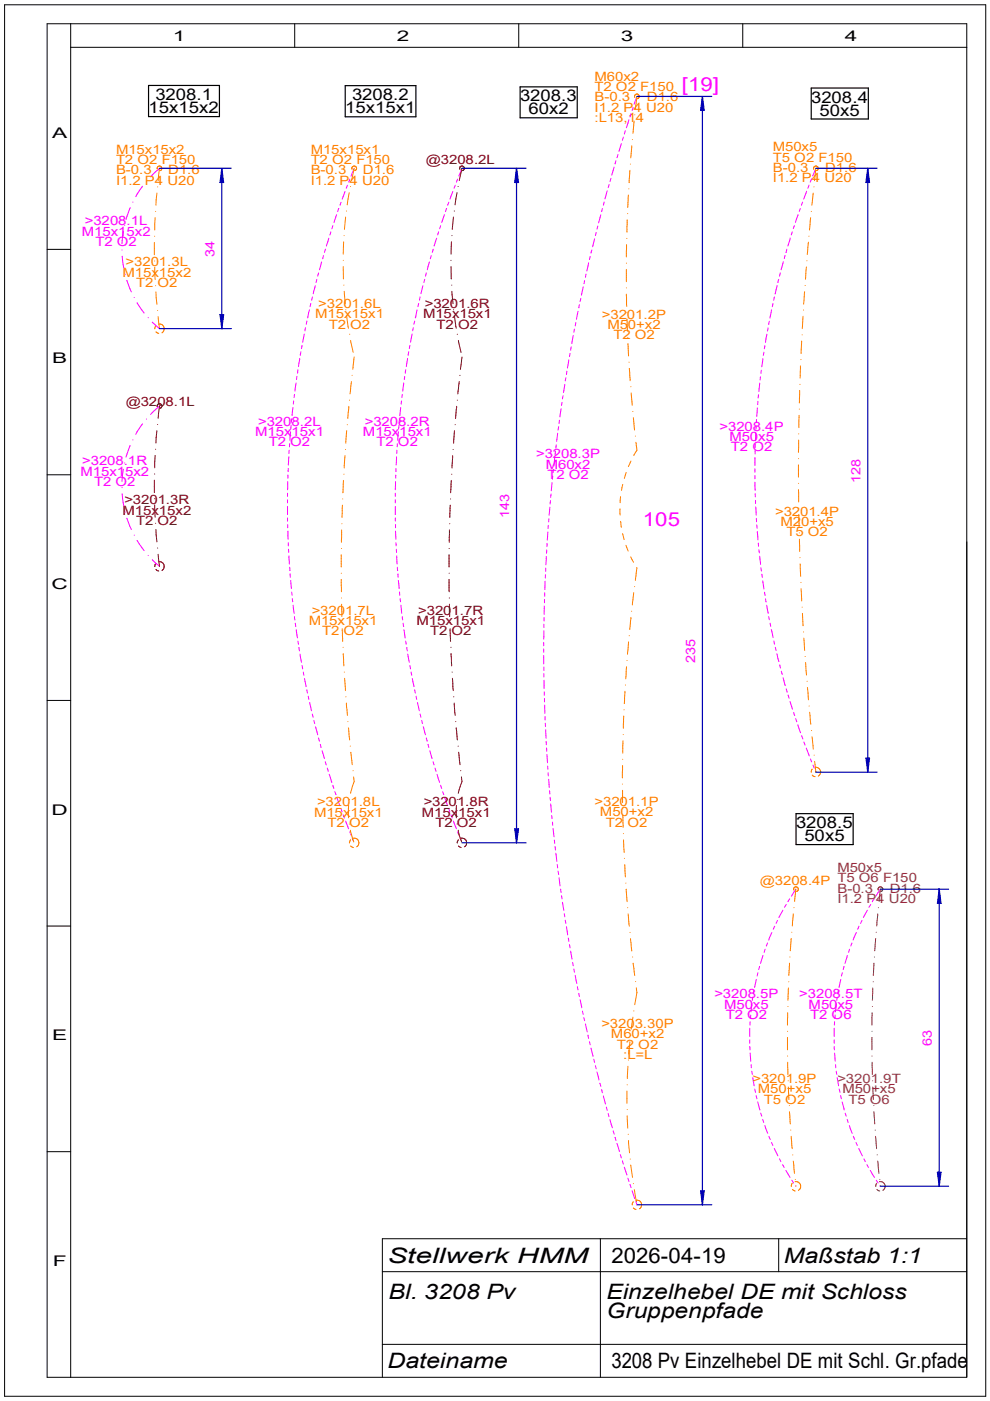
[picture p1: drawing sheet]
<svg xmlns="http://www.w3.org/2000/svg" width="210mm" height="297mm" viewBox="0 0 210 297" stroke-linecap="round" stroke-linejoin="round" font-family="sans-serif">
<g fill="none" stroke="#000" stroke-width=".21">
<path d="M1 1h208v295h-208zM10 5h195v287h-195zM15 5v287M15 10h190M62.5 5v5M110 5v5M157.5 5v5M10 52.9h5M10 100.7h5M10 148.5h5M10 196.3h5M10 244.2h5"/>
<path d="M81.1 269.6h123.9M127.3 262.6v29.4M165.1 262.6v7M205 262.6h-123.9v29.4M81.1 285h123.9"/>
</g>
<path d="M31.5 18.1h15v6.6h-15zM73.2 18.2h15v6.6h-15zM110.3 18.4h12.1v6.6h-12.1zM172 18.7h12.1v6.5h-12.1zM168.8 172.5h12.1v6.6h-12.1z" fill="none" stroke="#000" stroke-width=".25"/>
<g fill="none" stroke="#ff8000" stroke-width=".21">
<path d="M134.8 20h.1M135.2 20h.1M33.4 35.6h-.1M33.4 35.9v-.4a.5 .5 0 0 1 .8-.1 .5 .5 0 0 1-.3 .8M33.4 39.6h.1M33.8 35.7l-.3 2.6M74.3 39.5h.1M74.7 35.9a.5 .5 0 0 1 .2-.7 .5 .5 0 0 1 .7 .2 .5 .5 0 0 1-.2 .7l-.2 .1M75.1 35.7l-.6 2.6M75.3 36.2h.1M133.6 36.1l-.2 2.6M133.6 34.8h.1"/>
<path d="M133.9 30.9l-.2 2.6M134.1 29.6h.1M134.5 25.7l-.3 2.6M134.6 24.3h.1M134.6 20.6a.48 .48 0 0 1 .4-.6 .48 .48 0 0 1 .6 .4 .48 .48 0 0 1-.5 .6M135 20.4l-.3 2.7M172.5 35.9v-.2a.54 .54 0 0 1 .9-.4v.6l-.3 .3M172.5 35.6h.1M172.5 35.9h.1M172.6 39.6h.1M172.8 35.2h.1M173 35.7l-.3 2.6"/>
<path d="M32.7 51.4v2.6M32.8 50.1h.1M32.8 55.3h.1M32.8 56.6l.1 2.7M32.9 46.1l-.1 2.7M33 44.8h.1M33.3 40.9l-.2 2.6M72.8 56.5v2.6M72.8 55.2h.1M72.9 51.3l-.1 2.6M72.9 50h.1M73.3 46l-.3 2.6"/>
<path d="M73.4 44.7h.1M74 40.9l-.4 2.5M132.8 57.1v2.6M132.8 55.8h.1M132.8 51.9v2.6M132.9 50.5h.1M133 46.6l-.1 2.6M133.1 45.3h.1M133.2 41.4l-.1 2.6M133.3 40h.1M171 56.6l-.2 2.6M171.1 55.3h.1"/>
<path d="M171.4 51.3l-.2 2.7M171.5 50.1h.1M171.9 46.1l-.3 2.7M172 44.8h.1M172.4 40.9l-.3 2.6M32.8 69.7h.1M33 60.6h.1M33.1 69l-.3 .7M33.1 70.4l.6 .3M33.1 61.9l.2 2.6M33.4 65.8h.1M33.5 67.1l.3 2.6"/>
<path d="M33.7 68.7a1.01 1.01 0 0 1 1 .7 1.01 1.01 0 0 1-.4 1.2M72.9 60.5h.1M73 61.8l.2 2.6M73.3 65.7h.1M73.5 67l.4 2.6M74.1 70.9h.1M74.3 72.2l.6 2.5M74.6 79.6h.1M75.1 75.7l-.3 2.6M132.8 62.4l.1 2.6M132.8 61h.1M132.9 66.3h.1"/>
<path d="M132.9 67.6l.1 2.6M133.1 71.5h.1M133.1 72.9l.2 2.6M133.3 76.8h.1M133.4 78.1l.2 2.6M133.4 78.1h.1M169.7 77.6l-.1 2.6M169.8 76.2h.1M170 72.3l-.2 2.6M170.1 71h.1M170.3 67.1l-.2 2.6M170.3 65.7h.1"/>
<path d="M170.4 64.4v.1M170.6 61.8l-.2 2.6M170.7 60.5h.1M73.2 96.6l-.2 2.6M73.2 95.3h.1M73.5 91.4l-.2 2.6M73.6 90h.1M74 86.1l-.3 2.6M74.1 84.8h.1M74.5 80.9l-.3 2.6M133.7 82h.1M133.8 97.7l-.6 1.2"/>
<path d="M133.8 83.3l.2 2.6M134.2 87.2h.1M134.3 88.6l.2 2.6M134.7 92.5h.1M134.8 93.8l.1 .7a1.66 1.66 0 0 1-.5 2.1M169.3 98.6v2.6M169.3 97.2h.1M169.3 93.3v2.6M169.3 92h.1M169.4 88.1v2.6M169.5 86.7h.1M169.5 82.8v2.6"/>
<path d="M169.6 81.5h.1M72.3 117.6v2.6M72.4 116.3h.1M72.4 112.4v2.6M72.5 111h.1M72.6 107.1h.1M72.6 107.1l-.1 2.6M72.6 105.8h.1M72.8 101.9l-.1 2.6M72.9 100.5h.1M131.4 107.9l.1 1.3M131.6 105.3l-.1 1.3"/>
<path d="M131.6 110.5l.1 1.3M132 113.1l.3 1.3M132 102.7l-.2 1.3M132.7 115.6l.5 1.2M132.8 100.2l-.4 1.2M133.7 118.1l.6 1.1M169.3 103.8v2.6M169.3 102.5h.1M169.3 107.7h.1M169.4 109.1v2.6M169.5 113h.1M169.5 114.3v2.6"/>
<path d="M169.6 118.2h.1M169.6 119.5l.2 2.7M72.3 122.9l.1 2.6M72.3 121.5h.1M72.4 126.8h.1M72.4 128.1l.1 2.6M72.5 132h.1M72.6 133.3l.1 2.6M72.7 137.2h.1M72.8 138.6l.1 2.6M133.3 136.1h.1M133.3 136.1l-.2 2.6"/>
<path d="M133.4 134.8h.1M133.8 130.9l-.3 2.6M133.9 129.6h.1M134.4 125.6l-.3 2.7M134.5 124.4h.1M135 120.4l-.3 2.7M169.8 123.5h.1M169.8 124.8l.2 2.6M170.1 128.7h.1M170.1 130l.2 2.7M170.3 134h.1M170.4 135.3l.2 2.6"/>
<path d="M170.7 139.2h.1M73 142.5h.1M73.1 143.8l.1 2.6M73.3 147.7h.1M73.4 149.1l.3 2.6M73.7 153h.1M73.9 154.3l.2 2.6M74.3 158.2h.1M74.4 159.5l.3 2.6M132.1 157.1l-.1 2.6M132.1 155.7h.1M132.2 151.8v2.6"/>
<path d="M132.3 150.5h.1M132.5 146.6l-.1 2.6M132.6 145.2h.1M132.8 141.4l-.1 2.5M132.9 140h.1M170.8 140.5l.2 2.6M171.1 144.4h.1M171.2 145.8l.2 2.6M171.5 149.7h.1M171.7 151l.2 2.6M172 154.9h.1M172.2 156.2l.2 2.6"/>
<path d="M73.9 170.8v2.6M74 174.7h.1M74.1 169.5h.1M74.3 176l.7 2.5M74.3 178.1l-.2 .6M74.3 179.4l.6 .3M74.8 163.4h.1M74.9 177.7a.99 .99 0 0 1 1.1 .6 .99 .99 0 0 1-.4 1.2M75 164.7l.1 1-.8 2.5M132 166.2h.1M132 161h.1M132 162.3v2.6"/>
<path d="M132 167.6v2.6M132 172.8l.1 2.6M132 171.5h.1M132.2 176.7h.1M132.2 178.1l.1 2.6M172.2 163.1l-.2 .6M172.2 164.3l.6 .4M172.6 160.1h.1M172.7 161.4l.3 2.3M172.8 162.7a.98 .98 0 0 1 1.1 .6 .98 .98 0 0 1-.4 1.2M132.3 180.7h.1M132.4 182h.1"/>
<path d="M132.5 183.3l.1 2.6M132.7 187.2h.1M132.8 188.6l.2 2.6M132.8 188.6h.1M133.1 192.4h.1M133.2 193.8l.2 2.6M133.6 197.7h.1M133.7 199l.2 2.6M167.8 199l-.2 2.6M167.9 197.7h.1M168.2 193.8l-.2 2.5M168.3 188.7a.51 .51 0 0 1 .5-.7 .51 .51 0 0 1 .4 .7l-.3 .3"/>
<path d="M168.3 188.7h.1M168.3 192.4h.1M168.7 188.5l-.2 2.6M133.7 219.5h.1M134.1 202.9h.1M134.2 215.6l-.4 2.6M134.2 204.2l.4 2.6M134.4 214.3h.1M134.7 208.1h.1M134.9 209.4l.1 1-.4 2.6M167 220v2.6M167 218.7h.1"/>
<path d="M167 214.7v2.6M167 213.4h.1M167.2 209.5l-.2 2.6M167.2 208.2h.1M167.4 204.2l-.1 2.6M167.5 202.9h.1M132.9 231.3v2.6M133 230h.1M133 235.2h.1M133 236.6l.1 2.6M133.1 226.1l-.1 2.6M133.2 224.7h.1"/>
<path d="M133.6 220.9l-.3 2.5M167 223.9h.1M167 225.2v2.6M167.1 229.2h.1M167.1 230.5l.2 2.6M167.3 234.4h.1M167.4 235.7l.2 2.6M167.6 239.6h.1M133.2 240.5h.1M133.3 241.8l.2 2.6M133.6 245.7h.1M133.7 247l.4 2.6"/>
<path d="M134 255.4h.1M134.3 251h.1M134.3 254.8l-.3 .6M134.3 256.1l.6 .3M134.5 252.2l.4 2.6M134.9 254.5a.99 .99 0 0 1 1.1 .6 .99 .99 0 0 1-.4 1.2M167.8 240.9l.2 2.6M168 250.9l-.2 .6M168 252.2l.6 .3M168.1 244.9h.1M168.2 246.2l.2 2.6M168.6 250.5a1.02 1.02 0 0 1 1.1 .7 1.02 1.02 0 0 1-.4 1.2"/>
<path d="M168.6 250.1h.1M168.7 251.4v.1"/>
</g>
<g fill="none" stroke="#f0f" stroke-width=".21">
<path d="M30.2 39.5l-1.4 2.2M31 38.5h.1M33.8 35.7l-1.9 1.8M73.7 39.3l-.3 .6M74.2 38l-.3 .6M75.1 35.7l-.7 1.6M96.5 39.3l-.2 .6M97 38l-.2 .6M98 35.7l-.7 1.6M129.2 39.1l-.3 .7M129.5 37.8l-.2 .7M130.2 35.4l-.5 1.7"/>
<path d="M130.6 34.1l-.2 .7M131 32.8l-.2 .6M131.7 30.4l-.5 1.7M132.2 29.1l-.2 .7M132.6 27.7l-.2 .7M133.3 25.4l-.5 1.7M133.8 24.1l-.2 .7M134.2 22.8l-.2 .6M135 20.4l-.5 1.7M171.5 39.2l-.2 .7M172.1 38l-.3 .6M173 35.7l-.7 1.6"/>
<path d="M25.9 53h.1M25.9 54.3l.3 2.6M26.2 49.1l-.3 2.6M26.4 47.8h.1M26.5 58.2h.1M26.9 59.4l1 2.5M27.6 44l-.9 2.5M28.2 42.8h.1M67.2 59.2l-.2 .7M67.6 57.9l-.2 .6M68.2 55.5l-.5 1.7M68.6 54.2l-.2 .7"/>
<path d="M69 52.8l-.2 .7M69.7 50.5l-.5 1.7M70.1 49.1l-.2 .7M70.6 47.8l-.2 .7M71.4 45.5l-.6 1.7M71.8 44.2l-.2 .7M72.3 42.9l-.2 .6M73.2 40.6l-.6 1.6M90 59.2l-.1 .7M90.4 57.9l-.2 .6M91.1 55.5l-.5 1.7M91.4 54.2l-.2 .7"/>
<path d="M91.9 52.8l-.2 .7M92.6 50.5l-.6 1.7M93 49.1l-.2 .7M93.4 47.8l-.2 .7M94.2 45.5l-.6 1.7M94.7 44.2l-.3 .7M95.2 42.9l-.3 .6M96 40.6l-.6 1.6M124 59.5l-.2 .7M124.2 58.1l-.1 .7M124.8 55.7l-.4 1.7M125.1 54.4l-.1 .6"/>
<path d="M125.5 53l-.2 .7M126.1 50.6l-.5 1.7M126.4 49.3l-.2 .7M126.7 47.9l-.1 .7M127.4 45.6l-.5 1.6M127.7 44.2l-.1 .7M128.1 42.8l-.2 .7M128.7 40.5l-.4 1.7M165.1 59.2l-.2 .7M165.4 57.9l-.1 .6M166.1 55.5l-.5 1.7M166.5 54.2l-.2 .6"/>
<path d="M166.8 52.8l-.1 .7M167.6 50.5l-.6 1.7M168 49.1l-.2 .7M168.4 47.8l-.2 .7M169.2 45.5l-.5 1.7M169.7 44.2l-.2 .6M170.2 42.8l-.3 .7M171 40.6l-.6 1.6M28.4 63.1h.1M29.1 64.2v.1M29.1 64.3l1.5 2.1M31.4 67.4h.1"/>
<path d="M32.3 68.3l1.5 1.4M62.9 79.8v.7M63.2 78.4l-.1 .7M63.5 76l-.2 1.7M63.8 74.6l-.1 .7M64.1 73.2l-.2 .7M64.5 70.8l-.3 1.8M64.8 69.5l-.2 .6M65.1 68.1l-.2 .6M65.6 65.7l-.4 1.7M65.9 64.3l-.2 .7M66.1 63.6h.1"/>
<path d="M66.3 62.9l-.2 .7M66.8 60.6l-.4 1.7M85.8 79.8l-.1 .7M86 78.4l-.1 .7M86.4 76l-.3 1.7M86.7 74.6l-.2 .7M86.9 73.2l-.1 .7M87.4 70.8l-.4 1.8M87.6 69.5l-.1 .6M87.9 68.1l-.1 .6M88.4 65.7l-.3 1.7M88.8 64.3l-.2 .7"/>
<path d="M88.9 63.6h.1M89.1 62.9l-.2 .7M89.7 60.6l-.5 1.7M120.2 78.7l-.1 .7M120.6 76.3l-.3 1.7M120.9 74.9l-.2 .7M121.1 73.5l-.1 .8M121.5 71.1l-.3 1.8M121.8 69.8l-.1 .6M122.1 68.4l-.1 .7M122.6 66l-.4 1.7M122.9 64.6l-.2 .7"/>
<path d="M123.1 63.2l-.1 .7M123.7 60.8l-.4 1.8M161.2 79.9v.7M161.4 78.5l-.1 .7M161.8 76l-.3 1.8M162 74.7l-.2 .7M162.2 73.3l-.1 .7M162.6 70.9l-.3 1.7M162.9 69.5l-.2 .7M163.1 68.1l-.1 .7M163.6 65.7l-.4 1.7M163.9 64.3l-.2 .7"/>
<path d="M164.2 63l-.2 .7M164.8 60.6l-.5 1.7M26.2 99.5l-.3 2.6M26.4 98.2h.1M27.6 94.4l-.9 2.5M28.2 93.3h.1M30.2 89.9l-1.4 2.2M31 88.9h.1M33.8 86.1l-1.9 1.8M61.1 99.3v.7M61.3 96.9l-.2 1.7M61.3 95.5v.6"/>
<path d="M61.4 94.1v.6M61.6 91.6l-.1 1.7M61.7 90.2l-.1 .7M61.8 88.8v.7M62.1 86.4l-.2 1.7M62.3 85l-.1 .7M62.4 83.6v.7M62.8 81.2l-.3 1.7M83.9 99.3v.7M84.1 96.9l-.1 1.7M84.2 95.5l-.1 .6M84.2 94.1v.6"/>
<path d="M84.5 91.6l-.2 1.7M84.6 90.2l-.1 .7M84.7 88.8l-.1 .7M85 86.4l-.2 1.7M85.1 85l-.1 .7M85.3 83.6l-.1 .7M85.6 81.2l-.2 1.7M117.3 99.5v.7M117.6 97.1l-.2 1.7M117.8 95.7l-.1 .7M117.9 94.3v.7M118.2 91.9l-.2 1.7"/>
<path d="M118.4 90.5l-.1 .7M118.6 89.1l-.1 .7M119 86.7l-.3 1.7M119.2 85.3l-.2 .7M119.4 83.9l-.1 .7M119.8 81.5l-.3 1.7M120 80.1l-.2 .7M160.1 97v1.7M160.1 99.4v.7M160.1 95.6v.7M160.1 95.6h.1M160.1 94.1v.8"/>
<path d="M160.2 91.7l-.1 1.8M160.3 90.3v.7M160.4 88.9v.7M160.6 86.5l-.1 1.7M160.7 85.1v.7M160.8 83.7l-.1 .7M161.1 81.2l-.2 1.8M25.9 103.4h.1M25.9 104.7l.3 2.6M26.5 108.6h.1M26.9 109.9l1 2.4M28.4 113.5h.1"/>
<path d="M29.1 114.6l1.5 2.2M31.4 117.8h.1M32.3 118.7l1.5 1.4M61 104.6v.6M61 106v.6M61 107.4v1.7M61 109.8v.7M61 102.1v1.7M61 111.2v.7M61 100.7v.7M61 112.6l.1 1.7M61.1 115.1v.6"/>
<path d="M61.2 116.5v.6M61.3 117.9v1.7M83.8 104.6v.6M83.8 106v.6M83.8 107.4v1.7M83.8 109.8v.7M83.9 102.1l-.1 1.7M83.9 111.2v.7M83.9 112.6v1.7M83.9 100.7v.7M83.9 115.1l.1 .6M84 116.5l.1 .6"/>
<path d="M84.1 117.9l.1 1.7M115.8 118l-.1 1.8M115.9 116.6v.7M116 115.2v.7M116.2 112.8l-.2 1.7M116.2 111.4v.7M116.4 110l-.1 .7M116.6 107.5l-.2 1.8M116.7 106.1l-.1 .7M116.8 104.7v.8M117.1 102.3l-.2 1.8M117.2 100.9l-.1 .7"/>
<path d="M160.1 102.2v1.8M160.1 100.8v.7M160.1 104.6v.8M160.2 106.1v.7M160.2 107.5l.1 1.7M160.4 109.9v.7M160.4 111.3l.1 .7M160.6 112.7l.1 1.8M160.8 115.1v.7M160.9 116.5l.1 .7M161.1 117.9l.1 1.8M61.4 120.3l.1 .7"/>
<path d="M61.5 121.7l.1 .7M61.6 123.1l.2 1.7M61.8 125.5l.1 .7M62 126.9l.1 .7M62.1 128.3l.3 1.7M62.4 130.7l.1 .7M62.6 132.1l.1 .7M62.8 133.5l.3 1.8M63.2 135.9l.1 .7M63.4 137.3h.1M63.4 137.3l.1 .7M63.6 138.7l.3 1.7"/>
<path d="M84.2 120.3l.1 .7M84.4 121.7v.7M84.5 123.1l.1 1.7M84.7 125.5l.1 .7M84.8 126.9l.1 .7M85 128.3l.2 1.7M85.3 130.7l.1 .7M85.5 132.1l.1 .7M85.6 133.5l.3 1.8M86 135.9l.1 .7M86.3 137.3l.1 .7M86.4 138.7l.4 1.7"/>
<path d="M115.3 136.2v.7M115.3 137.6v.7M115.3 139v1.8M115.3 132.3v.8M115.3 133.7v1.8M115.4 130.9v.8M115.4 128.5v1.8M115.4 127.1v.7M115.5 125.7v.7M115.6 123.2l-.1 1.8M115.7 121.8l-.1 .8M115.7 120.4v.8"/>
<path d="M161.3 120.4l.2 .7M161.5 121.8l.1 .6M161.7 123.1l.3 1.8M162.1 125.6l.1 .6M162.3 127l.1 .6M162.6 128.3l.3 1.7M163 130.7l.1 .7M163.3 132.1l.1 .7M163.5 133.5l.4 1.7M164.1 135.9l.1 .7M164.4 137.2l.1 .7M164.7 138.6l.4 1.7"/>
<path d="M64.1 141.1l.1 .7M64.3 142.5l.1 .7M64.6 143.8l.3 1.8M65.1 146.3l.1 .6M65.4 147.6l.1 .7M65.7 149l.3 1.7M66.2 151.4l.2 .7M66.5 152.7l.2 .7M66.9 154.1l.5 1.7M67.5 156.5l.2 .6M67.9 157.8l.2 .7M68.3 159.2l.5 1.6"/>
<path d="M86.9 141.1l.1 .7M87.2 142.5l.1 .7M87.4 143.8l.4 1.8M87.9 146.3l.2 .6M88.2 147.6l.1 .7M88.6 149l.3 1.7M89.1 151.4l.1 .7M89.4 152.7l.2 .7M89.7 154.1l.5 1.7M90.4 156.5l.2 .6M90.8 157.8l.1 .7M91.1 159.2l.5 1.6"/>
<path d="M115.3 141.4v.8M115.3 142.8v.8M115.4 144.2v1.8M115.4 146.7v.7M115.4 148.1v.7M115.5 149.5v1.8M115.6 151.9v.8M115.6 153.3l.1 .8M115.7 154.7l.1 1.8M115.8 157.2v.7M115.9 158.6v.7M116 160l.1 1.7"/>
<path d="M165.3 141l.2 .6M165.7 142.3l.2 .7M166 143.7l.5 1.7M166.7 146l.2 .7M167.1 147.4l.2 .6M167.5 148.7l.5 1.7M168.3 151l.2 .7M168.7 152.4l.2 .6M169.2 153.7l.5 1.7M170 156l.2 .7M170.4 157.3l.3 .7M170.9 158.6l.7 1.7"/>
<path d="M69 161.5l.2 .7M69.4 162.9l.2 .6M69.8 164.2l.6 1.7M70.6 166.5l.2 .7M71 167.9l.2 .6M71.5 169.2l.6 1.6M72.3 171.4l.2 .7M72.8 172.8l.2 .6M73.3 174.1l.6 1.6M74.2 176.4l.2 .6M74.7 177.7l.2 .6M91.8 161.5l.2 .7"/>
<path d="M92.2 162.9l.3 .6M92.7 164.2l.5 1.7M93.4 166.5l.2 .7M93.9 167.9l.2 .6M94.3 169.2l.6 1.6M95.2 171.4l.2 .7M95.6 172.8l.3 .6M96.1 174.1l.7 1.6M97 176.4l.3 .6M97.5 177.7l.3 .6M116.1 162.4l.1 .7M116.2 163.8v.7"/>
<path d="M116.3 165.2l.2 1.8M116.5 167.6l.1 .8M116.6 169l.1 .8M116.8 170.4l.1 1.8M117 172.9l.1 .7M117.1 174.3l.1 .7M117.3 175.7l.2 1.7M117.5 178.1l.1 .7M117.7 179.5l.1 .7M171.8 160.9l.3 .6M172.4 162.2l.2 .7M172.9 163.5l.1 .2"/>
<path d="M117.9 180.9l.2 1.7M118.2 183.3v.7M118.3 184.7l.1 .7M118.5 186.1l.2 1.7M118.9 188.5l.1 .7M119 189.9l.2 .7M119.3 191.3l.2 1.7M119.6 193.7l.2 .7M119.8 195.1l.2 .7M120.1 196.5l.3 1.7M120.5 198.9l.1 .7M162.7 199.9l-.2 .7"/>
<path d="M163.7 197.7l-.7 1.6M164.3 196.4l-.3 .6M164.8 195.2l-.3 .6M166 193l-.9 1.5M166.7 191.8l-.4 .6M167.4 190.6l-.4 .6M168.7 188.5l-.9 1.5M180.6 199.9l-.2 .7M181.6 197.7l-.7 1.6M182.1 196.4l-.3 .6M182.8 195.2l-.3 .6M183.9 193l-.9 1.5"/>
<path d="M184.6 191.8l-.4 .6M185.3 190.6l-.3 .6M186.6 188.5l-.9 1.5M120.7 200.3l.2 .7M121 201.6l.3 1.8M121.4 204l.1 .8M121.7 205.4l.1 .7M122 206.8l.3 1.7M122.4 209.2l.2 .7M122.7 210.6l.2 .7M123 212l.4 1.7M123.5 214.4l.2 .7"/>
<path d="M123.8 215.7l.2 .7M124.1 217.1l.4 1.7M124.7 219.5l.1 .7M159 218v1.8M159 216.6v.7M159.2 215.2l-.1 .7M159.4 212.8l-.2 1.7M159.6 211.4l-.1 .7M159.9 210l-.2 .7M160.4 207.6l-.4 1.7M160.7 206.2l-.2 .7M161 204.9l-.1 .7"/>
<path d="M161.8 202.6l-.6 1.7M162.2 201.3l-.2 .6M176.9 218v1.8M177 216.6l-.1 .7M177.1 215.2l-.1 .7M177.3 212.8l-.2 1.7M177.5 211.4l-.1 .7M177.8 210l-.2 .7M178.3 207.6l-.4 1.7M178.6 206.2l-.2 .7M178.9 204.9l-.1 .7M179.7 202.6l-.5 1.7"/>
<path d="M180.1 201.3l-.2 .6M125 220.9l.1 .6M125.3 222.2l.5 1.7M125.9 224.6l.2 .7M126.2 225.9l.2 .7M126.6 227.3l.4 1.7M127.2 229.7l.2 .6M127.6 231l.1 .7M127.9 232.4l.5 1.7M128.6 234.7l.1 .7M128.9 236.1l.2 .7M129.3 237.4l.5 1.7"/>
<path d="M130 239.8l.2 .7M159 220.5v.7M159 221.9v.7M159 223.3l.2 1.7M159.3 225.7v.7M159.4 227.1l.1 .7M159.6 228.5l.3 1.7M160 230.9l.2 .7M160.3 232.3l.2 .7M160.7 233.6l.4 1.7M161.3 236l.2 .6M161.7 237.3l.2 .7"/>
<path d="M162.2 238.6l.6 1.7M176.9 220.5v.7M176.9 221.9v.7M177 223.3l.1 1.7M177.2 225.7v.7M177.3 227.1l.1 .7M177.5 228.5l.3 1.7M177.9 230.9l.2 .7M178.2 232.3l.2 .7M178.6 233.6l.4 1.7M179.2 236l.2 .6M179.6 237.3l.2 .7"/>
<path d="M180.1 238.6l.6 1.7M130.4 241.1l.2 .7M130.8 242.4l.5 1.7M131.5 244.8l.2 .7M132 246.1l.2 .7M132.4 247.5l.5 1.6M133.1 249.8l.2 .7M133.6 251.1l.2 .7M134 252.5l.6 1.6M134.8 254.8l.2 .6M163 240.9l.3 .7M163.6 242.2l.3 .7"/>
<path d="M164.2 243.5l.7 1.6M165.3 245.7l.3 .6M165.9 246.9l.3 .6M166.6 248.2l.9 1.4M167.9 250.2l.4 .6M168.7 251.4v.1M180.9 240.9l.3 .7M181.5 242.2l.3 .7M182.1 243.5l.7 1.6M183.2 245.7l.3 .6M183.8 246.9l.3 .6M184.5 248.2l.9 1.4"/>
<path d="M185.8 250.2l.4 .6M186.6 251.4v.1"/>
</g>
<g fill="none" stroke="#804040" stroke-width=".21">
<path d="M185.7 199l-.2 2.6M185.8 197.7h.1M186.1 193.8l-.2 2.5M186.2 192.4h.1M186.2 188.7a.51 .51 0 0 1 .6-.7 .51 .51 0 0 1 .2 .9l-.2 .1M186.6 188.5l-.2 2.6M184.9 220v2.6M184.9 218.7h.1M184.9 214.7v2.6M185 213.4h.1M185 209.5v2.6M185.1 208.2h.1"/>
<path d="M185.3 204.2l-.1 2.6M185.4 202.9h.1M184.9 223.9h.1M184.9 225.2l.1 2.6M185 229.2h.1M185 230.5l.2 2.6M185.3 234.4h.1M185.3 235.7l.2 2.6M185.5 239.6h.1M185.6 240.9l.2 2.6M185.9 250.9l-.2 .6M185.9 252.2l.6 .3"/>
<path d="M186 244.9h.1M186.1 246.2l.3 2.6M186.5 250.5a1.02 1.02 0 0 1 1.1 .7 1.02 1.02 0 0 1-.4 1.2M186.5 250.1h.1M186.6 251.4v.1"/>
</g>
<g fill="none" stroke="#800000" stroke-width=".21">
<path d="M97.1 39.5h.1M97.5 35.6h.1M97.5 35.9l.1-.6a.51 .51 0 0 1 .5 0 .51 .51 0 0 1 .3 .5l-.4 .4M98 35.7l-.6 2.6M98 35.2h.1M98.4 35.6h.1M95.6 55.2h.1M95.6 56.5l.1 2.6M95.7 51.3l-.1 2.6M95.8 50h.1M96.1 46l-.2 2.6M96.3 44.7h.1"/>
<path d="M96.9 40.9l-.4 2.5M95.8 60.5h.1M95.8 61.8l.3 2.6M96.2 65.7h.1M96.4 67l.3 2.6M96.9 70.9h.1M97.2 72.2l.5 2.5M97.5 79.6h.1M98 75.7l-.4 2.6M32.9 96.6l-.1 2.6M33 95.2h.1M33.3 91.3l-.2 2.6"/>
<path d="M33.4 86.3v-.4l.3-.3h.3a.54 .54 0 0 1 .3 .5 .54 .54 0 0 1-.3 .5h-.1M33.4 90h.1M33.8 86.1l-.3 2.6M96 96.6l-.2 2.6M96.1 95.3h.1M96.4 91.4l-.2 2.6M96.5 90h.1M96.8 86.1l-.2 2.6M96.9 84.8h.1M97.4 80.9l-.3 2.6M32.7 101.8v2.6M32.8 100.5h.1"/>
<path d="M32.8 105.7h.1M32.8 107.1l.1 2.5M33 111h.1M33.1 119.5l-.2 .3v.3M33.1 112.3l.2 2.6M33.4 116.2h.1M33.5 117.5l.3 2.6M33.7 119.1a1.01 1.01 0 0 1 1 .6 1.01 1.01 0 0 1-.4 1.2M33.7 119.1h.1M95.2 116.3h.1M95.2 117.6v2.6M95.3 112.4l-.1 2.6"/>
<path d="M95.3 111h.1M95.5 107.1l-.1 2.6M95.5 107.1h.1M95.5 105.8h.1M95.7 101.9l-.2 2.6M95.8 100.5h.1M33.1 120.7l.6 .4M95.2 122.9v2.6M95.2 121.5h.1M95.2 126.8h.1M95.3 128.1v2.6M95.4 132h.1"/>
<path d="M95.4 133.3l.1 2.6M95.6 137.2h.1M95.6 138.6l.2 2.6M95.8 142.5h.1M95.9 143.8l.2 2.6M96.2 147.7h.1M96.3 149.1l.2 2.6M96.6 153h.1M96.7 154.3l.3 2.6M97.1 158.2h.1M97.2 159.5h.1M97.2 159.5l.3 2.6"/>
<path d="M96.8 170.8v2.6M96.9 174.7h.1M96.9 169.5h.1M97.2 176l.7 2.5M97.2 178.1l-.3 .6M97.2 179.4l.6 .3M97.7 163.4h.1M97.8 177.7a.99 .99 0 0 1 1.1 .6 .99 .99 0 0 1-.4 1.2M97.8 164.7l.2 1-.8 2.5"/>
</g>
<path d="M135 20.4h15.9M148.9 20.4v235M135 255.4h15.9" fill="none" stroke="#0000b4" stroke-width=".25"/>
<path d="M148.9 20.4l.4 3h-.8z" fill="#0000b4"/>
<path d="M148.9 20.4l.4 3h-.8z" fill="none" stroke="#0000b4" stroke-width=".25"/>
<path d="M148.5 252.5h.8l-.4 2.9z" fill="#0000b4"/>
<path d="M148.5 252.5h.8l-.4 2.9z" fill="none" stroke="#0000b4" stroke-width=".25"/>
<g fill="#fff">
<path d="M144.9 135.3h3.1v5.3z"/>
<path d="M144.9 135.3l3.1 5.3h-3.1z"/>
</g>
<path d="M186.6 188.5h14.5M199.1 188.5v63M186.6 251.5h14.5" fill="none" stroke="#0000b4" stroke-width=".25"/>
<path d="M199.1 188.5l.4 3h-.7z" fill="#0000b4"/>
<path d="M199.1 188.5l.4 3h-.7z" fill="none" stroke="#0000b4" stroke-width=".25"/>
<path d="M198.8 248.5h.7l-.4 3z" fill="#0000b4"/>
<path d="M198.8 248.5h.7l-.4 3z" fill="none" stroke="#0000b4" stroke-width=".25"/>
<g fill="#fff">
<path d="M195.1 218.3h3v3.5z"/>
<path d="M195.1 218.3l3 3.5h-3z"/>
</g>
<path d="M173 35.7h13M184 35.7v128M173 163.7h13" fill="none" stroke="#0000b4" stroke-width=".25"/>
<path d="M184 35.7l.4 3h-.8z" fill="#0000b4"/>
<path d="M184 35.7l.4 3h-.8z" fill="none" stroke="#0000b4" stroke-width=".25"/>
<path d="M183.6 160.7h.8l-.4 3z" fill="#0000b4"/>
<path d="M183.6 160.7h.8l-.4 3z" fill="none" stroke="#0000b4" stroke-width=".25"/>
<g fill="#fff">
<path d="M179.9 97.1h3.1v5.3z"/>
<path d="M179.9 97.1l3.1 5.3h-3.1z"/>
</g>
<path d="M98 35.7h13.5M109.5 35.7v143M98 178.7h13.5" fill="none" stroke="#0000b4" stroke-width=".25"/>
<path d="M109.5 35.7l.4 3h-.8z" fill="#0000b4"/>
<path d="M109.5 35.7l.4 3h-.8z" fill="none" stroke="#0000b4" stroke-width=".25"/>
<path d="M109.1 175.7h.8l-.4 3z" fill="#0000b4"/>
<path d="M109.1 175.7h.8l-.4 3z" fill="none" stroke="#0000b4" stroke-width=".25"/>
<g fill="#fff">
<path d="M105.5 104.6h3v5.3z"/>
<path d="M105.5 104.6l3 5.3h-3z"/>
</g>
<path d="M33.8 35.7h15.2M47 35.7v34M33.8 69.7h15.2" fill="none" stroke="#0000b4" stroke-width=".25"/>
<path d="M47 35.7l.4 3h-.7z" fill="#0000b4"/>
<path d="M47 35.7l.4 3h-.7z" fill="none" stroke="#0000b4" stroke-width=".25"/>
<path d="M46.7 66.7h.7l-.4 3z" fill="#0000b4"/>
<path d="M46.7 66.7h.7l-.4 3z" fill="none" stroke="#0000b4" stroke-width=".25"/>
<g fill="#fff">
<path d="M43 50.9h3v3.5z"/>
<path d="M43 50.9l3 3.5h-3z"/>
</g>
<g font-size="4.5">
<text x="82.2" y="267.9">Stellwerk HMM</text>
<text x="129.7" y="267.7">2026-04-19</text>
<text x="166.2" y="267.9">Maßstab 1:1</text>
<text x="82.4" y="275.4">Bl. 3208 Pv</text>
<text x="128.6" y="275.4">Einzelhebel DE mit Schloss</text>
<text x="128.6" y="279.4">Gruppenpfade</text>
<text x="82.2" y="290.1">Dateiname</text>
<text x="129.7" y="290.1">3208 Pv Einzelhebel DE mit Schl. Gr.pfade</text>
</g>
<g font-size="4.1" fill="#f0f">
<text x="144.6" y="19.4">[19]</text>
<text x="136.3" y="111.5">105</text>
</g>
<g font-size="3.4">
<text x="32.9" y="21.3">3208.1</text>
<text x="74.6" y="21.3">3208.2</text>
<text x="110.3" y="21.5">3208.3</text>
<text x="172" y="21.8">3208.4</text>
<text x="31.5" y="24">15x15x2</text>
<text x="73.2" y="24">15x15x1</text>
<text x="112.1" y="24.3">60x2</text>
<text x="173.8" y="24.5">50x5</text>
<text x="168.8" y="175.6">3208.5</text>
<text x="170.6" y="178.3">50x5</text>
</g>
<g font-size="3.1">
<text x="36.6" y="8.6">1</text>
<text x="84.1" y="8.6">2</text>
<text x="131.6" y="8.6">3</text>
<text x="179.1" y="8.6">4</text>
<text x="11" y="29.2">A</text>
<text x="11" y="77">B</text>
<text x="10.9" y="124.9">C</text>
<text x="10.9" y="172.7">D</text>
<text x="11" y="220.6">E</text>
<text x="11.2" y="268.4">F</text>
</g>
<g font-size="2.7" fill="#ff8000">
<text x="126.1" y="17.1">M60x2</text>
<text x="126.1" y="19.3">T2 O2 F150</text>
<text x="126.1" y="21.5">B-0.3</text>
<text x="126.1" y="23.7">I1.2 P4 U20</text>
<text x="137.2" y="21.5">D1.6</text>
<text x="126.1" y="25.9">:L13,14</text>
<text x="24.6" y="32.6">M15x15x2</text>
<text x="24.6" y="34.8">T2 O2 F150</text>
<text x="65.9" y="32.6">M15x15x1</text>
<text x="65.9" y="34.8">T2 O2 F150</text>
<text x="163.9" y="32">M50x5</text>
<text x="163.9" y="34.2">T5 O2 F150</text>
<text x="24.6" y="37">B-0.3</text>
<text x="24.6" y="39.2">I1.2 P4 U20</text>
<text x="35.7" y="37">D1.6</text>
<text x="65.9" y="37">B-0.3</text>
<text x="65.9" y="39.2">I1.2 P4 U20</text>
<text x="77" y="37">D1.6</text>
<text x="163.9" y="36.4">B-0.3</text>
<text x="163.9" y="38.6">I1.2 P4 U20</text>
<text x="175" y="36.4">D1.6</text>
<text x="26" y="58.7">M15x15x2</text>
<text x="26.6" y="56.5">&gt;3201.3L</text>
<text x="28.9" y="60.9">T2 O2</text>
<text x="67.5" y="65.3">&gt;3201.6L</text>
<text x="66.8" y="67.5">M15x15x1</text>
<text x="69.7" y="69.7">T2 O2</text>
<text x="127.6" y="67.6">&gt;3201.2P</text>
<text x="128.8" y="69.8">M50+x2</text>
<text x="130" y="72">T2 O2</text>
<text x="164.3" y="109.3">&gt;3201.4P</text>
<text x="165.5" y="111.5">M20+x5</text>
<text x="166.8" y="113.7">T5 O2</text>
<text x="66.1" y="130.3">&gt;3201.7L</text>
<text x="65.4" y="132.5">M15x15x1</text>
<text x="68.3" y="134.7">T2 O2</text>
<text x="66.6" y="173.2">M15x15x1</text>
<text x="67.2" y="171">&gt;3201.8L</text>
<text x="126.1" y="170.9">&gt;3201.1P</text>
<text x="127.2" y="173.1">M50+x2</text>
<text x="69.5" y="175.4">T2 O2</text>
<text x="128.5" y="175.3">T2 O2</text>
<text x="161.1" y="187.6">@3208.4P T5 O6 F150</text>
<text x="127.5" y="218">&gt;3203.30P</text>
<text x="129.5" y="220.2">M60+x2</text>
<text x="130.8" y="222.4">T2 O2</text>
<text x="132.1" y="224.6">:L=L</text>
<text x="159.6" y="229.6">&gt;3201.9P</text>
<text x="160.7" y="231.8">M50+x5</text>
<text x="162" y="234">T5 O2</text>
</g>
<g font-size="2.7" fill="#800000">
<text x="90.3" y="34.8">@3208.2L</text>
<text x="90.1" y="65.3">&gt;3201.6R</text>
<text x="89.7" y="67.5">M15x15x1</text>
<text x="92.6" y="69.7">T2 O2</text>
<text x="26.7" y="86">@3208.1L</text>
<text x="26.4" y="106.9">&gt;3201.3R</text>
<text x="26" y="109.1">M15x15x2</text>
<text x="28.9" y="111.3">T2 O2</text>
<text x="88.7" y="130.3">&gt;3201.7R</text>
<text x="88.3" y="132.5">M15x15x1</text>
<text x="91.2" y="134.7">T2 O2</text>
<text x="89.5" y="173.2">M15x15x1</text>
<text x="89.8" y="171">&gt;3201.8R</text>
<text x="92.3" y="175.4">T2 O2</text>
</g>
<g font-size="2.7" fill="#f0f">
<text x="18" y="47.8">&gt;3208.1L</text>
<text x="17.4" y="50">M15x15x2</text>
<text x="20.2" y="52.2">T2 O2</text>
<text x="54.1" y="92.5">M15x15x1</text>
<text x="54.7" y="90.3">&gt;3208.2L</text>
<text x="57" y="94.7">T2 O2</text>
<text x="77" y="92.5">M15x15x1</text>
<text x="77.3" y="90.3">&gt;3208.2R</text>
<text x="79.8" y="94.7">T2 O2</text>
<text x="152.6" y="91.3">&gt;3208.4P</text>
<text x="154.6" y="93.5">M50x5</text>
<text x="155" y="95.7">T2 O2</text>
<text x="17.1" y="100.9">M15x15x2</text>
<text x="17.4" y="98.7">&gt;3208.1R</text>
<text x="113.7" y="97.2">&gt;3208.3P</text>
<text x="115.7" y="99.4">M60x2</text>
<text x="116.1" y="101.6">T2 O2</text>
<text x="19.9" y="103.1">T2 O2</text>
<text x="151.5" y="211.6">&gt;3208.5P</text>
<text x="153.5" y="213.8">M50x5</text>
<text x="169.5" y="211.6">&gt;3208.5T</text>
<text x="171.5" y="213.8">M50x5</text>
<text x="153.9" y="216">T2 O2</text>
<text x="171.8" y="216">T2 O6</text>
</g>
<g font-size="2.7" fill="#b400b4">
<text x="45.5" y="54.4" transform="rotate(-90 45.5 54.4)">34</text>
<text x="182.4" y="102.4" transform="rotate(-90 182.4 102.4)">128</text>
<text x="108" y="109.9" transform="rotate(-90 108 109.9)">143</text>
<text x="147.4" y="140.6" transform="rotate(-90 147.4 140.6)">235</text>
<text x="197.6" y="221.8" transform="rotate(-90 197.6 221.8)">63</text>
</g>
<g font-size="2.7" fill="#804040">
<text x="177.5" y="184.9">M50x5</text>
<text x="177.5" y="189.3">B-0.3</text>
<text x="177.5" y="191.5">I1.2 P4 U20</text>
<text x="188.6" y="189.3">D1.6</text>
<text x="177.5" y="229.6">&gt;3201.9T</text>
<text x="178.6" y="231.8">M50+x5</text>
<text x="179.9" y="234">T5 O6</text>
</g>
</svg>
